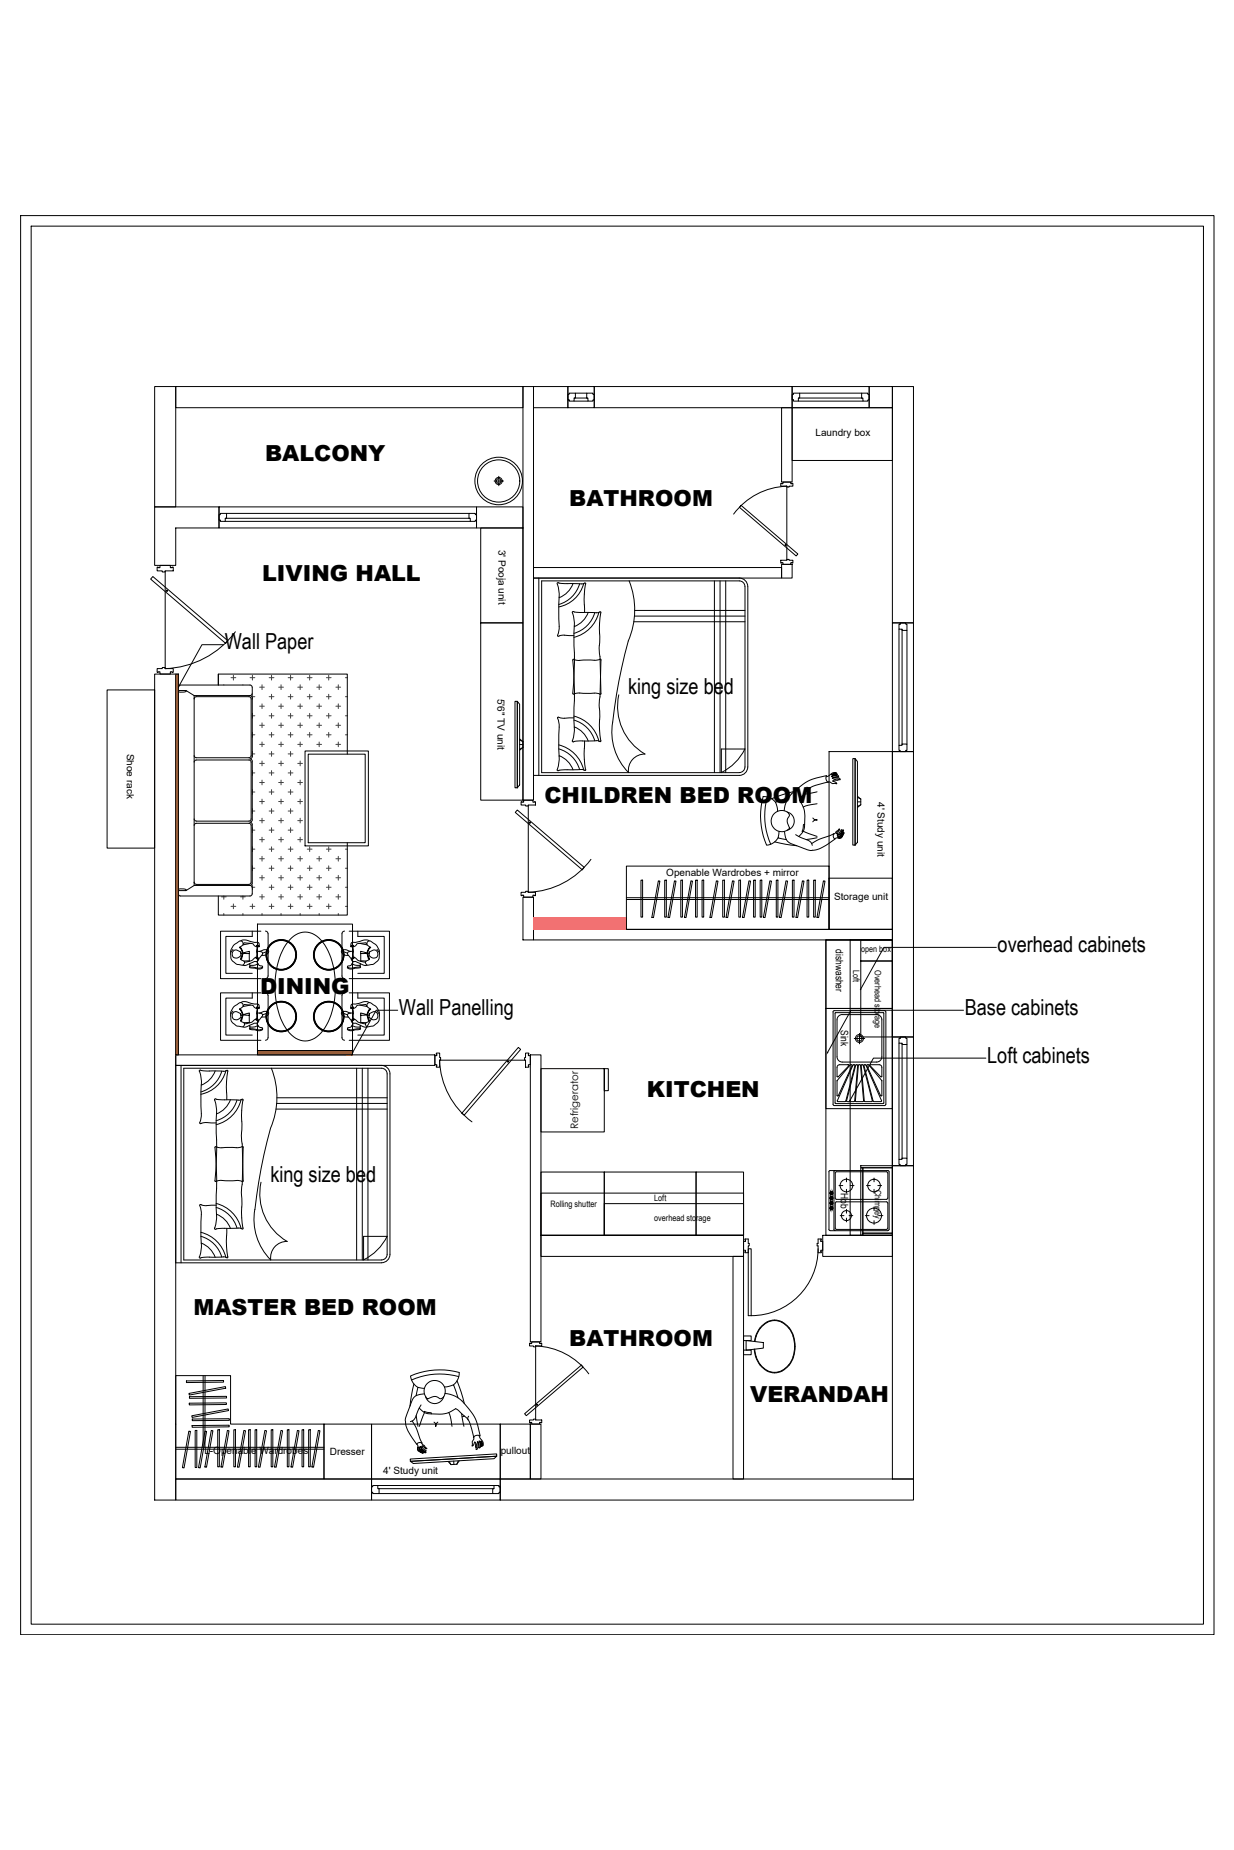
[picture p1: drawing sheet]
<svg xmlns="http://www.w3.org/2000/svg" width="610mm" height="914mm" viewBox="0 0 610 914" stroke-linecap="round" stroke-linejoin="round" font-family="sans-serif">
<!-- layer: WALL -->
<g fill="none" stroke="#000" stroke-width=".49">
<path d="M76 191h11v60h-11zM87 191h171v11h-171zM258 191h6v204h-6zM264 191h17v11h-17zM281 191h13v11h-13zM294 191h97v11h-97zM391 191h38v11h-38zM429 191h12v11h-12zM441 191h10v117h-10zM386 202h5v36h-5zM76 251h32v10h-21v18h-11zM108 251h127v10h-127z"/>
<path d="M235 251h23v10h-23zM389 240v37M386 279h5v7h-5zM82 282v48M264 281h122v5h-122zM441 308h10v63h-10zM76 333h11v408h-11zM441 371h10v142h-10zM261 398v43M258 443h6v22h-6zM264 459h177v6h-177zM408 465h33v146h-33z"/>
<path d="M408 465h33v33h-33zM408 498h33v50h-33zM441 513h10v63h-10zM87 521h128v6h-128zM217 524h43M262 521h5v142h-5zM299 579h45v32h-45zM344 579h23v32h-23zM441 576h10v155h-10zM267 611h100v10h-100zM406 611h35v10h-35zM362 621h5v110h-5z"/>
<path d="M265 665v37M262 704h5v27h-5zM87 731h97v10h-97zM184 731h63v10h-63zM247 731h204v10h-204z"/>
<circle cx="388" cy="269" r=".2"/>
<circle cx="82" cy="292" r=".3"/>
<circle cx="262" cy="407" r=".3"/>
<circle cx="251" cy="525" r=".3"/>
<circle cx="265" cy="694" r=".2"/>
</g>
<!-- layer: WINDOOR -->
<g fill="none" stroke="#000" stroke-width=".49">
<path d="M281 194h3v4h-3v-3zM284 197h6M284 198h6M284 194h6M290 194h3v1h1v3h-1h-3zM391 195h1v-1h3l-1 4h-2h-1zM394 197h32M394 198h32M395 194h31M426 194h3v1v3h-3zM386 239h1v-1h4v1h1v1h-2v1l-4-1zM108 254h1h3l-1 4h-2v-1h-1z"/>
<path d="M111 256h121M111 258h121M112 254h120M232 254h3v3v1h-3zM366 250l28 24-1 1-28-24zM389 240a34 34 0 0 0-27 14M386 277h3v-1l3 1v1h-1v1h-4v-1h-1zM76 285l37 32-2 1-37-32zM78 280l1 1v-2h5v2l2-1v2h-4v1l-4-1zM116 312a45 45 0 0 1-34 18M444 311v57M445 308h2h1v4l-4-1v-3h1z"/>
<path d="M446 311v57M448 312v56M78 330h2h2h4v2h-2v1h-5v-1h-1zM444 368h4v3h-1h-2h-1zM257 396l2 1v-2h4v2l2-1v2h-4h-4zM256 400l33 29-1 1-33-28zM292 425a40 40 0 0 1-31 16M257 441h3h5v2l-2-1v1h-4v-1l-2 1zM256 518l1 1-28 32-1-1zM444 516v57M445 513h2h1v3h-4v-3h1zM446 516v56"/>
<path d="M448 516v56M216 521h1v2h1l-1 4h-1v-1h-1v-4h1zM217 524a40 40 0 0 0 16 31M260 521h1v1h1v4h-1v1h-1v-3h-1zM444 573l4-1v4h-1h-2h-1zM368 612h2v3v4h-2v-1h-1v-4h1zM370 617h1v33h-1zM404 617a33 33 0 0 1-33 33M404 612h2l-1 2h1v4h-1l1 1h-2v-3zM262 664h1v-1h4v1h1v1h-3v1l-3-1zM265 665a34 34 0 0 1 26 14M259 699l28-24 1 1-28 24z"/>
<path d="M262 702h2v-1l4 1v1h-1v1h-4v-1h-1zM184 734h3v4h-3v-3zM187 734h57M187 736h57M187 738h56M244 734h3v1v3h-4z"/>
</g>
<!-- layer: PLU FIXTURE -->
<g fill="#000" stroke="#000" stroke-width=".49">
<path d="M410 589v1zM410 594v1zM411 592v1zM411 597v1z"/>
<path d="M410 589v1zM410 589v1z"/>
<path d="M410 592v1zM410 592v1z"/>
<path d="M410 594v1zM410 594v1z"/>
<path d="M410 597v1zM410 597v1z"/>
<path d="M410 589v1zM410 589v1z"/>
<path d="M410 592v1zM410 592v1z"/>
<path d="M410 594v1zM410 594v1z"/>
<path d="M410 597v1zM410 597v1z"/>
<path d="M410 589v1zM410 589v1z"/>
<path d="M410 592v1zM410 592v1z"/>
<path d="M410 594v1zM410 594v1z"/>
<path d="M410 597v1zM410 597v1z"/>
<path d="M410 589l1 1zM410 589l1 1z"/>
<path d="M410 592l1 1zM410 592l1 1z"/>
<path d="M410 594l1 1zM410 594l1 1z"/>
<path d="M410 597l1 1zM410 597l1 1z"/>
<path d="M411 589v1zM411 589v1z"/>
<path d="M411 592v1zM411 592v1z"/>
<path d="M411 594v1zM411 594v1z"/>
<path d="M411 597v1zM411 597v1z"/>
<path d="M411 589v1zM411 589v1z"/>
<path d="M411 592v1zM411 592v1z"/>
<path d="M411 594v1zM411 594v1z"/>
<path d="M411 597v1zM411 597v1z"/>
<path d="M411 589v1zM411 589v1z"/>
<path d="M411 592v1zM411 592v1z"/>
<path d="M411 594v1zM411 594v1z"/>
<path d="M411 597v1zM411 597v1z"/>
<path d="M411 589v1zM411 589v1z"/>
<path d="M411 592v1zM411 592v1z"/>
<path d="M411 594v1zM411 594v1z"/>
<path d="M411 597v1zM411 597v1z"/>
<path d="M411 589v1zM411 589v1z"/>
<path d="M411 592v1zM411 592v1z"/>
<path d="M411 594v1zM411 594v1z"/>
<path d="M411 597v1zM411 597v1z"/>
<path d="M411 589v1zM411 589v1z"/>
<path d="M411 592v1zM411 592v1z"/>
<path d="M411 594v1zM411 594v1z"/>
<path d="M411 597v1zM411 597v1z"/>
<path d="M411 589v1zM411 589v1z"/>
<path d="M411 592v1zM411 592v1z"/>
<path d="M411 594v1zM411 594v1z"/>
<path d="M411 597v1zM411 597v1z"/>
<path d="M411 589v1zM411 589v1z"/>
<path d="M411 594v1zM411 594v1z"/>
<path d="M411 589v1zM411 589v1z"/>
<path d="M411 594v1zM411 594v1z"/>
</g>
<g fill="none" stroke="#000" stroke-width=".49">
<path d="M244 238h5M246 235v5M144 464a10 10 0 0 1 16 3 41 41 0 0 1-1 44 10 10 0 0 1-17-2 41 41 0 0 1 1-44zM412 500h26l-1 46h-25zM413 500v45h23M413 501h23M414 502h2l17-1 2 1 1 2v18l-1 2-2 1h-17l-2-1-1-2v-18zM422 513h5M425 511v5M436 500v45M414 534v8l7-16h-1l-6 8M414 527l5-1v1l-5 5-1-4z"/>
<path d="M424 527h-1l-5 17M424 527l-2 17M426 526l5 18M426 526l-1 1 2 17M428 526h1l7 8v8zM430 526h4l1 1 1 5zM436 534h.1M414 544l7-18h1l-5 18M414 545h4M418 544h.1M418 545h4M423 544l1-18 1 1 1 17"/>
<path d="M423 545h3M427 545h4M431 544h.1M432 545h3M435 544h.1M436 544l-8-18h-1l5 18M410 579v29M410 579h-1M410 579h29v29M413 579h-1v29h1M413 579h25l1 1v12l-1 1h-25zM413 594h25l1 13-1 1h-25z"/>
<path d="M414 586h2M418 582v2M418 588v2M418 598v2M420 586h2M428 586h2M432 582v2M432 588v2M432 597v1M434 586h2M409 608h1M410 608h29"/>
<path d="M415 601h2M418 602v2M419 601h2M427 601h2M432 603v2M434 601h2"/>
<circle cx="246" cy="238" r="12"/>
<circle cx="246" cy="238" r="10"/>
<circle cx="246" cy="238" r="1.8"/>
<circle cx="246" cy="238" r="1.2"/>
<circle cx="425" cy="513" r="2"/>
<circle cx="425" cy="513" r="1.3"/>
<circle cx="411" cy="597" r=".6"/>
<circle cx="411" cy="590" r=".6"/>
<circle cx="411" cy="592" r=".6"/>
<circle cx="411" cy="595" r=".6"/>
<circle cx="418" cy="586" r="3"/>
<circle cx="432" cy="586" r="3"/>
<circle cx="418" cy="601" r="2.5"/>
<circle cx="432" cy="601" r="4"/>
</g>
<!-- layer: 0 -->
<path d="M264 454l45 5v-5zM264 454l45 5h-45z" fill="#f27172" stroke="#f27172" stroke-width=".49"/>
<path d="M264 454h45v5h-45z" fill="none" stroke="#f27172" stroke-width=".49"/>
<g fill="#cd6928" stroke="#cd6928" stroke-width=".49">
<path d="M127 519l47 2v-2zM127 519l47 2h-47z"/>
<path d="M87 333l1 188v-188zM87 333l1 188h-1z"/>
</g>
<g fill="none" stroke="#000" stroke-width=".49">
<path d="M10 107h590v701h-590zM15 112h580v691h-580zM266 286v97M283 288a12 12 0 0 1-7 7M286 289a15 15 0 0 1-10 10M288 288h1v1M288 288a16 16 0 0 1-12 12M288 288h-13a32 32 0 0 1 1 14v9l-1 3h3h6M289 289v6v8M311 287a39 39 0 0 1-1 30 210 210 0 0 0-8 47 29 29 0 0 0 9 18M353 287v95M356 287v95"/>
<path d="M359 287v95M368 290l-1-2-2-1h-97v95h97M368 290v89M369 290a4 4 0 0 0-4-4h-101v97h101a4 4 0 0 0 4-4M369 290v89M284 303l-1-1a32 32 0 0 1 0 15l1 5M284 302l11 1M291 303a12 12 0 0 1-7 7M294 303a15 15 0 0 1-10 10M296 303a17 17 0 0 1-12 12M296 303h-1M296 319l1 24"/>
<path d="M296 308v11M296 302v1M296 302l1 1-1 5M313 307h55M313 305h55M314 302h54M87 333h1v188h-1zM284 323l-1 20h11h3M284 354a17 17 0 0 1 12 12M284 355h-9a32 32 0 0 1 1 13 36 36 0 0 1-1 13h1M284 356a15 15 0 0 1 10 10M284 359a12 12 0 0 1 7 7"/>
<path d="M296 350l1-24h-11h-3l1 25a37 37 0 0 1-1 15v1l12-1M296 350v10l1 6-1 1M306 343a27 27 0 0 0 13 30 8 8 0 0 0-9 9M276 368a17 17 0 0 1 12 13M276 370a15 15 0 0 1 10 10M276 374a12 12 0 0 1 7 7M289 375v6h-1M289 366v9M295 366h1M296 366v1M368 379l-1 2-2 1M288 381h-12"/>
<path d="M356 382l8-5 4-7h-12v12M127 457h47v62h-47zM420 465h21v146h-21zM425 475h16v38h-16zM425 465h16v10h-16zM127 519h47v2h-47zM87 527h101a4 4 0 0 1 5 4v89a4 4 0 0 1-5 4h-101zM89 527v97M91 528h97l2 1 1 2v89v2l-3 1h-97zM99 529h-1a27 27 0 0 1 1 13 34 34 0 0 1 0 13h8M100 529h10M106 529a12 12 0 0 1-7 7"/>
<path d="M110 529a15 15 0 0 1-11 11M112 529a16 16 0 0 1-13 12M112 529l-2 1M112 529l1 1M112 530v6v8M134 528a39 39 0 0 1 0 30M176 528v95M179 528v95M182 528v95M114 544a12 12 0 0 1-7 7M117 544a15 15 0 0 1-10 10M119 544h1l-1 6v11l1 23-3-1-11 1 1-16v-9a46 46 0 0 0-1-16l5 1"/>
<path d="M119 544a17 17 0 0 1-12 12M119 544h-8M134 558l-5 20-3 20M136 548h55M137 545h54M137 543h54M110 567h10l-1 22v12l1 6h-1M110 567h-4l1 15v10a46 46 0 0 1-1 16l5-1M267 579h32v32h-32zM425 576h16v1h-16zM425 577h1v34h-1zM426 577h15v33h-15z"/>
<path d="M102 596l-3-1a34 34 0 0 1 0 14 33 33 0 0 1 0 13M107 595a17 17 0 0 1 12 12M107 596h-5M107 597a15 15 0 0 1 10 10M129 584a27 27 0 0 0 13 30 8 8 0 0 0-8 9 28 28 0 0 1-8-25M267 590h100v21h-100zM299 595h68v16h-68zM99 609a17 17 0 0 1 13 12M99 611a15 15 0 0 1 11 10M99 614a12 12 0 0 1 7 7M107 600a12 12 0 0 1 7 7M111 607h8"/>
<path d="M112 607v8v6M180 611h11l-4 6-7 6zM426 610h15v1h-15zM112 621l-12 1M113 621l-1 1v-1"/>
<circle cx="139" cy="472" r="8"/>
<circle cx="139" cy="472" r="7"/>
<circle cx="162" cy="472" r="8"/>
<circle cx="162" cy="472" r="7"/>
<circle cx="139" cy="502" r="8"/>
<circle cx="139" cy="502" r="7"/>
<circle cx="162" cy="502" r="8"/>
<circle cx="162" cy="502" r="7"/>
</g>
<!-- layer: Furn -->
<g fill="none" stroke="#000" stroke-width=".49">
<path d="M391 202h50v26h-50zM237 261h21v47h-21zM237 308h21v87h-21zM108 333v6v-6h64v40M53 341h23v78h-23zM151 371h31v47h-31zM152 373h28v44h-28zM410 371h31v88h-31zM172 417v35h-64v-9M309 428h101v31h-101zM317 435v18zM325 435h1l-3 19-1-1z"/>
<path d="M328 435h1v18h-1zM333 435h1l-3 19-1-1zM336 435h1v18h-1zM341 435h1l-3 19-1-1zM344 435v18zM347 435h1v18h-1zM354 435h1l-3 19-1-1zM357 435h1v18h-1zM362 435h1l-4 19v-1zM365 435h1v18h-1zM370 435h1l-3 19-1-1zM372 435h1v18h-1z"/>
<path d="M376 435v18zM380 435h1l-3 19-1-1zM383 435h1v18h-1zM388 435h1l-3 19-1-1zM391 435h1v18h-1zM396 435h1l-3 19-1-1zM399 435h1v18h-1zM402 435h1v18h-1zM407 435h1l-4 19v-1zM410 434h31v25h-31zM309 444h101M309 445h101"/>
<path d="M125 460v3h-13v18h13M129 460h-20v24h20M131 460l1 2v20l-1 2M170 460l-1 2v20l1 2M172 460h20v24h-20M177 460v3h13v18h-13M125 491v2h-13v19h13M129 491h-20v23h20M131 491l1 1v21l-1 1M170 491l-1 1v21l1 1M172 491h20v23h-20M177 491v2h13v19h-13"/>
<path d="M267 528h34v11h-2v-11v31h-32zM375 656a9 9 0 0 1 15 0M375 656l-1 3-1 4M376 656a9 9 0 0 1 9-3 9 9 0 0 1 7 7 13 13 0 0 1-9 18h-3l-4-3M376 656l-2 3-1 4M390 656a14 14 0 0 1-5 22 11 11 0 0 1-12-11M87 680h27v24h46v27h-73zM100 680v35M101 680v35M367 663h4v-3h-4v7h4v3h-4v-3M369 663l8 1v2l-8 1zM373 667l1 4 2 4"/>
<path d="M92 683l18-1v1h-18zM93 689l18-4v1l-17 4zM94 694l18-1v1h-18zM94 690h18v1h-18zM95 700l18-4v1l-18 4zM87 715h73M87 716h73M93 707l1 1-3 18-1-1zM95 705l18-1v1h-18zM95 701h18v1h-18zM96 707h1v18h-1zM101 707l1 1-3 18-1-1z"/>
<path d="M104 707h1l-3 18h-1zM108 707v18zM112 707h1l-3 18h-1zM116 707v18zM120 707h1l-3 18h-1zM123 707h1v18h-1zM126 707h1v18h-1zM131 707h1l-4 18zM134 707h1v18h-1zM139 707h1l-4 18zM142 707h1v18h-1zM147 707h1l-3 18h-1z"/>
<path d="M149 707h1v18h-1zM152 707h1v18h-1zM157 707h1l-3 18h-1zM160 704h24v27h-24zM184 704h63v27h-63zM247 704h15v27h-15z"/>
</g>
<!-- layer: freecads.com -->
<g fill="none" stroke="#000" stroke-width=".49">
<path d="M115 469l-1 1a5 5 0 0 0 1 6 5 5 0 0 0 6 0 1.4 1.4 0 0 0 0-1 1.4 1.4 0 0 0-2-1M115 470h2l2 1a2.2 2.2 0 0 1-2 3 2.2 2.2 0 0 1-2-4zM118 468l1 1a4 4 0 0 1 1 3v-2l-2-2 2-1a1.6 1.6 0 0 0-1-2 1.6 1.6 0 0 0-2 1l-2 1-1 4M119 471v1M119 465h3l5 1 1 2-1-1v1l-2-1-2-1h-2l-1 1M119 472h1l-1 2zM121 475h3l2-2h1v1v-1a1.4 1.4 0 0 1 0 2 1.4 1.4 0 0 1-2 0v1a5 5 0 0 1-5 1M123 471h-3l3-1v5M123 475h-3M123 478h1l3 1a1.6 1.6 0 0 0 3-1M124 466l-4 1M127 470h2l1 1-2 3"/>
<path d="M127 475l1 2h-4l-1-1M127 468v5M127 473h.1M127 467v1M127 477l3 1a2.2 2.2 0 0 1-4 0h-2v-1M128 470l2-1a1.6 1.6 0 0 1 3 1 1.5 1.5 0 0 1-2 2h-2M132 470l-2 1M170 470l2 1M173 470l-2-1a1.5 1.5 0 0 0-2 1 1.5 1.5 0 0 0 1 2h2M174 477l-2 1a2.2 2.2 0 0 0 3 0h3v-1M174 467v1M174 468v5"/>
<path d="M174 473h.1M174 475v2h4v-1M175 470l-3 1v1l2 2M178 466l3 1M178 478l-4 1a1.6 1.6 0 0 1-2-1M178 471h3l-3-1v5M178 475h3M181 475h-4l-2-2h-1l1 1-1-1a1.4 1.4 0 0 0 0 2 1.4 1.4 0 0 0 2 0l1 1a5 5 0 0 0 4 1M182 472v2zM182 471l2-1a2.1 2.1 0 0 1 3 1 2.1 2.1 0 0 1-2 3 2.1 2.1 0 0 1-2-1zM182 465h-2l-6 1-1 2h1l1-1-1 1h1l2-2h4v1M182 471v1"/>
<path d="M183 468l-1 1a3 3 0 0 0 0 3v-2l1-2-2-1a1.6 1.6 0 0 1 1-2 1.6 1.6 0 0 1 2 1l2 2 1 3M186 469l1 1a5 5 0 0 1-1 6 5 5 0 0 1-5 0 1.6 1.6 0 0 1 1-2M115 500l-1 1a5 5 0 0 0 1 5 5 5 0 0 0 6 1 1.4 1.4 0 0 0 0-2 1.4 1.4 0 0 0-2 0M118 499h1a4 4 0 0 1 1 4v-2l-2-2 2-2a1.6 1.6 0 0 0-1-1 1.6 1.6 0 0 0-2 1l-2 1-1 3M119 496l3-1 5 1 1 2v1l-1-1-3-1-3-1-1 1M124 497h-4M127 499v4M127 498h.1M174 498h.1M174 499v4M178 497h3M182 496l-2-1-6 1-1 2 1 1 1-1-1 1 1-1 2-1 4-1v1"/>
<path d="M183 499h-1a3 3 0 0 0 0 4v-2l1-2-2-2a1.6 1.6 0 0 1 1-1 1.6 1.6 0 0 1 2 1l2 1 1 3M186 500l1 1a5 5 0 0 1-1 5 5 5 0 0 1-5 1 1.6 1.6 0 0 1 1-2M115 501l2-1 2 1a2.2 2.2 0 0 1-2 3 2.2 2.2 0 0 1-2-3zM119 501v1M119 503h1l-1 2zM121 506l3-1 3-2v1a1.4 1.4 0 0 1 0 2 1.4 1.4 0 0 1-2 0 5 5 0 0 1-5 2M123 502h-3l3-1v5M123 505l-3 1M123 508l1 1h3a1.6 1.6 0 0 0 3 0M127 501h2l1 1-2 2M127 506l1 1-4 1-1-1M127 504h.1"/>
<path d="M127 507l3 1a2.2 2.2 0 0 1-4 1l-2-1M128 501l2-1a1.6 1.6 0 0 1 3 1 1.5 1.5 0 0 1-2 2h-2M132 501l-2 1M170 501l2 1M173 501l-2-1a1.5 1.5 0 0 0-2 1 1.5 1.5 0 0 0 1 2h2M174 507l-2 1a2.2 2.2 0 0 0 3 1l3-1M174 504h.1M174 506v1l4 1v-1M175 501h-3v1l2 2M178 508v1h-4a1.6 1.6 0 0 1-2 0M178 502h3l-3-1v5M178 505l3 1"/>
<path d="M181 506l-4-1-2-2h-1l1 1h-1a1.4 1.4 0 0 0 0 2 1.4 1.4 0 0 0 2 0h1a5 5 0 0 0 4 2M182 503v2zM182 501l2-1a2.1 2.1 0 0 1 3 2 2.1 2.1 0 0 1-2 2 2.1 2.1 0 0 1-2-1zM182 501v1"/>
</g>
<!-- layer: furniture -->
<g fill="none" stroke="#000" stroke-width=".49">
<path d="M88 340v102M123 339l2 1v3l-2 1 2 1M124 339h-35l-1 1M88 341h4M92 341l-1 1h-3M92 341l4 3M96 345l1-1 27 1v28l-1 2h-26l-1-2M96 344v94M96 344h28M125 345v29l-2 1 2 1v29M254 347h2v42h-2zM256 347l1 1v40l-1 1z"/>
<path d="M96 377l1-1h27v1v28l-1 1h-26l-1-1M257 368h1M257 366l1 1M257 365l1 2M258 367v2M258 369l-1 1M258 369l-1 2M421 375h1v43h-1zM422 375l2 1v40l-2 2zM379 394a34 34 0 0 0 2 23M383 397l-3-3h-3a37 37 0 0 0 2 24l3-1 2-3M390 394l-7 3 1 4"/>
<path d="M392 391l-11 4M399 389h1M399 391v1M404 391l-7 2M404 397l-7 2M408 384l3-2h2l-2 1 2-1v1l-2 1 2-1 1 1-3 1 3-1 1 1h-2l-2 1 2 1h-4M408 384v1l1 2M408 383l-4 1a25 25 0 0 0-16 14l-1 3M409 386l-2 1a13 13 0 0 0-10 6l-2 2 2 4a20 20 0 0 1 0 10v2l-2 2M412 386h2M414 384v1M424 396h1"/>
<path d="M424 394l1 1M425 395v3M425 398l-1 1M96 408l1-1h27v1v28l-1 1h-26l-1-1M125 405l-2 1 2 1v30l-2 1h2v4l-2 1M382 402a4 4 0 0 1 5-2 4 4 0 0 1 3 3 3 3 0 0 0-1 4l1 2a5 5 0 0 1-7 1 5 5 0 0 1-1-8zM383 416l11 2M385 411l-1 3 4 1M388 411v2a6 6 0 0 0 5 5h2a12 12 0 0 0 15-1l2-2v-1v-2l-8 3-3 2M389 401a5 5 0 0 1 3 5 5 5 0 0 1-3 4M393 413l3 1a5 5 0 0 1 5 4M397 411l7 2"/>
<path d="M397 408l-1 3h1M402 404l1 1-1 1M404 414l-6 1M404 405h-1h1M412 412l3-2-2 2a2.2 2.2 0 0 0 3-2 2.2 2.2 0 0 1-3 3 3 3 0 0 0 4-3 3 3 0 0 1-3 3h1l2-2a2.5 2.5 0 0 1-3 3h1l1-1M414 414l-2 1M414 412v1M414 413h.1M415 414h.1M416 413h.1M416 412h.1M88 440h4h-4"/>
<path d="M124 438h-28l-4 2M88 442l1 1h35M204 684l-1 11M206 700v5M207 696l4 3h6h4l4-3a17 17 0 0 1 9 15M208 694l-2 4a5 5 0 0 1-3 5M210 689h-2a6 6 0 0 0-5 6l-1 1a12 12 0 0 0 2 15l2 3 1-1h1M210 698h3v1M210 686h-4v4M210 698l-3 7M210 690a5 5 0 0 0 5 4 5 5 0 0 0 4-4M211 684a5 5 0 0 1 7 0 5 5 0 0 1 0 7h-1a3 3 0 0 0-4 0h-2a5 5 0 0 1 0-7z"/>
<path d="M220 685l4-1 2 7M220 689a15 15 0 0 1 11 7l4 5 2 9M222 698l1 7M224 684l2-3 1-3a36 36 0 0 0-24 2l1 4 2 2M226 683l3 11M227 680a34 34 0 0 0-24 2M228 699l1 6M229 700h-1M232 700l-1 2M204 702l2 4 2 7M206 714v2M207 717h.1"/>
<path d="M207 716h.1M208 718h.1M208 716h.1M208 713l3 3-3-1 2 2h-1l-1-2a3 3 0 0 0 2 3 3 3 0 0 1-3-3v2l2 1a2.5 2.5 0 0 1-2-3l-1 2 2 1M209 718h.1M214 703l1 1 1-1M215 705v-1v1M235 713v2M236 715h1M237 709l2 4v1l-1 1v-3v3l-1-3v3v1l-1-3v2l-1 1v-3l-2 2 1-5M237 710h-2h-1M203 721l42-2v1l-42 2z"/>
<path d="M203 722l42-2-1 1-40 2zM221 722l2 2M222 722l1 2M224 722v2M226 724h-3M226 722v2M227 722l-1 2"/>
</g>
<!-- layer: hatch -->
<g fill="none" stroke="#424242" stroke-width=".49">
<path d="M111 338v1M114 335h2M115 334v2M120 338v1M124 335h2M125 334v2M128 340h3M129 338v3M133 335h2M134 334v2M138 340h2M139 338v3"/>
<path d="M142 335h3M144 334v2M147 340h2M148 338v3M152 335h2M153 334v2M156 340h3M158 338v3M161 335h3M162 334v2M166 340h2M167 338v3"/>
<path d="M171 335h1M124 344h2M125 354h1M125 343v3M125 353v2M128 358h3M128 349h3M129 348v2M129 357v3M133 354h2M133 344h2M134 343v3"/>
<path d="M134 353v2M138 358h2M138 349h2M139 348v2M139 357v3M142 354h3M142 344h3M144 343v3M144 353v2M147 358h2M147 349h2M148 348v2"/>
<path d="M148 357v3M152 354h2M152 344h2M153 343v3M153 353v2M156 358h3M156 349h3M158 348v2M158 357v3M161 354h3M161 344h3M162 343v3"/>
<path d="M162 353v2M166 358h2M166 349h2M167 348v2M167 357v3M171 354h1M171 344h1M125 373h1M125 363h1M125 362v2M125 371v3M128 377h3"/>
<path d="M128 368h3M129 367v2M129 376v3M133 373h2M133 363h2M134 362v2M134 371v3M138 377h2M138 368h2M139 367v2M139 376v3M142 373h3"/>
<path d="M142 363h3M144 362v2M144 371v3M147 377h2M147 368h2M148 367v2M148 376v3M152 363h2M153 362v2M156 368h3M158 367v2M161 363h3"/>
<path d="M162 362v2M166 368h2M167 367v2M171 363h1M125 391h1M125 382h1M125 381v2M125 390v3M125 400v2M128 396h3M128 387h3M129 386v2"/>
<path d="M129 395v2M133 391h2M133 382h2M134 381v2M134 390v3M134 400v2M138 396h2M138 387h2M139 386v2M139 395v2M142 391h3M142 382h3"/>
<path d="M144 381v2M144 390v3M144 400v2M147 396h2M147 387h2M148 386v2M148 395v2M125 420h1M125 410h1M125 401h1M125 409v2M125 419v2"/>
<path d="M128 415h3M128 406h3M129 404v3M129 414v2M133 420h2M133 410h2M133 401h2M134 409v2M134 419v2M138 415h2M138 406h2M139 404v3"/>
<path d="M139 414v2M142 420h3M142 410h3M142 401h3M144 409v2M144 419v2M147 415h2M147 406h2M148 404v3M148 414v2M152 420h2M153 419v2"/>
<path d="M161 420h3M162 419v2M171 420h1M125 439h1M125 429h1M125 428v2M125 437v3M128 434h3M128 424h3M129 423v3M129 433v2M133 439h2"/>
<path d="M133 429h2M134 428v2M134 437v3M138 434h2M138 424h2M139 423v3M139 433v2M142 439h3M142 429h3M144 428v2M144 437v3M147 434h2"/>
<path d="M147 424h2M148 423v3M148 433v2M152 439h2M152 429h2M153 428v2M153 437v3M156 434h3M156 424h3M158 423v3M158 433v2M161 439h3"/>
<path d="M161 429h3M162 428v2M162 437v3M166 434h2M166 424h2M167 423v3M167 433v2M171 439h1M171 429h1M109 443h3M111 443v1M111 451v1"/>
<path d="M114 448h2M115 447v2M119 443h2M120 443v1M120 451v1M124 448h2M125 447v2M128 443h3M129 442v2M129 451v1M133 448h2M134 447v2"/>
<path d="M138 443h2M139 442v2M139 451v1M142 448h3M144 447v2M147 443h2M148 442v2M148 451v1M152 448h2M153 447v2M156 443h3M158 442v2"/>
<path d="M158 451v1M161 448h3M162 447v2M166 443h2M167 442v2M167 451v1M171 448h1"/>
</g>
<!-- layer: SPEC_TEXT -->
<path d="M110 319h-10l-12 20M492 468h-55l-12 21M196 499h-10l-12 21M476 499h-56l-11 21M487 523h-56l-11 21" fill="none" stroke="#000" stroke-width=".49"/>
<g font-size="10.9">
<text x="131" y="228">BALCONY</text>
<text x="281" y="250">BATHROOM</text>
<text x="130" y="287">LIVING HALL</text>
<text x="111" y="321">Wall Paper</text>
<text x="310" y="343">king size bed</text>
<text x="269" y="397">CHILDREN BED ROOM</text>
<text x="493" y="471">overhead cabinets</text>
<text x="128" y="492">DINING</text>
<text x="197" y="502">Wall Panelling</text>
<text x="477" y="502">Base cabinets</text>
<text x="488" y="525">Loft cabinets</text>
<text x="319" y="542">KITCHEN</text>
<text x="134" y="584">king size bed</text>
<text x="96" y="650">MASTER BED ROOM</text>
<text x="281" y="665">BATHROOM</text>
<text x="371" y="693">VERANDAH</text>
</g>
<g font-size="5.1">
<text x="413" y="469" transform="rotate(90 413 469)">dishwasher</text>
<text x="415" y="509" transform="rotate(90 415 509)">Sink</text>
<text x="286" y="558" transform="rotate(-90 286 558)">Refrigerator</text>
<text x="415" y="590" transform="rotate(90 415 590)">Hob</text>
</g>
<g font-size="4.9">
<text x="403" y="216">Laundry box</text>
<text x="246" y="272" transform="rotate(90 246 272)">3' Pooja unit</text>
<text x="246" y="345" transform="rotate(90 246 345)">5'6&quot; TV unit</text>
<text x="63" y="372" transform="rotate(90 63 372)">Shoe rack</text>
<text x="433" y="396" transform="rotate(90 433 396)">4' Study unit</text>
<text x="329" y="433">Openable Wardrobes + mirror</text>
<text x="412" y="445">Storage unit</text>
<text x="101" y="719">L-Openable Wardrobes</text>
<text x="163" y="719">Dresser</text>
<text x="247" y="719">pullout</text>
<text x="189" y="729">4' Study unit</text>
</g>
<g font-size="4.4">
<text x="425" y="471">open box</text>
<text x="421" y="479" transform="rotate(90 421 479)">Loft</text>
<text x="432" y="479" transform="rotate(90 432 479)">Overhead storage</text>
<text x="323" y="593">Loft</text>
<text x="432" y="588" transform="rotate(90 432 588)">Chimney</text>
<text x="272" y="596">Rolling shutter</text>
<text x="323" y="603">overhead storage</text>
</g>
</svg>
